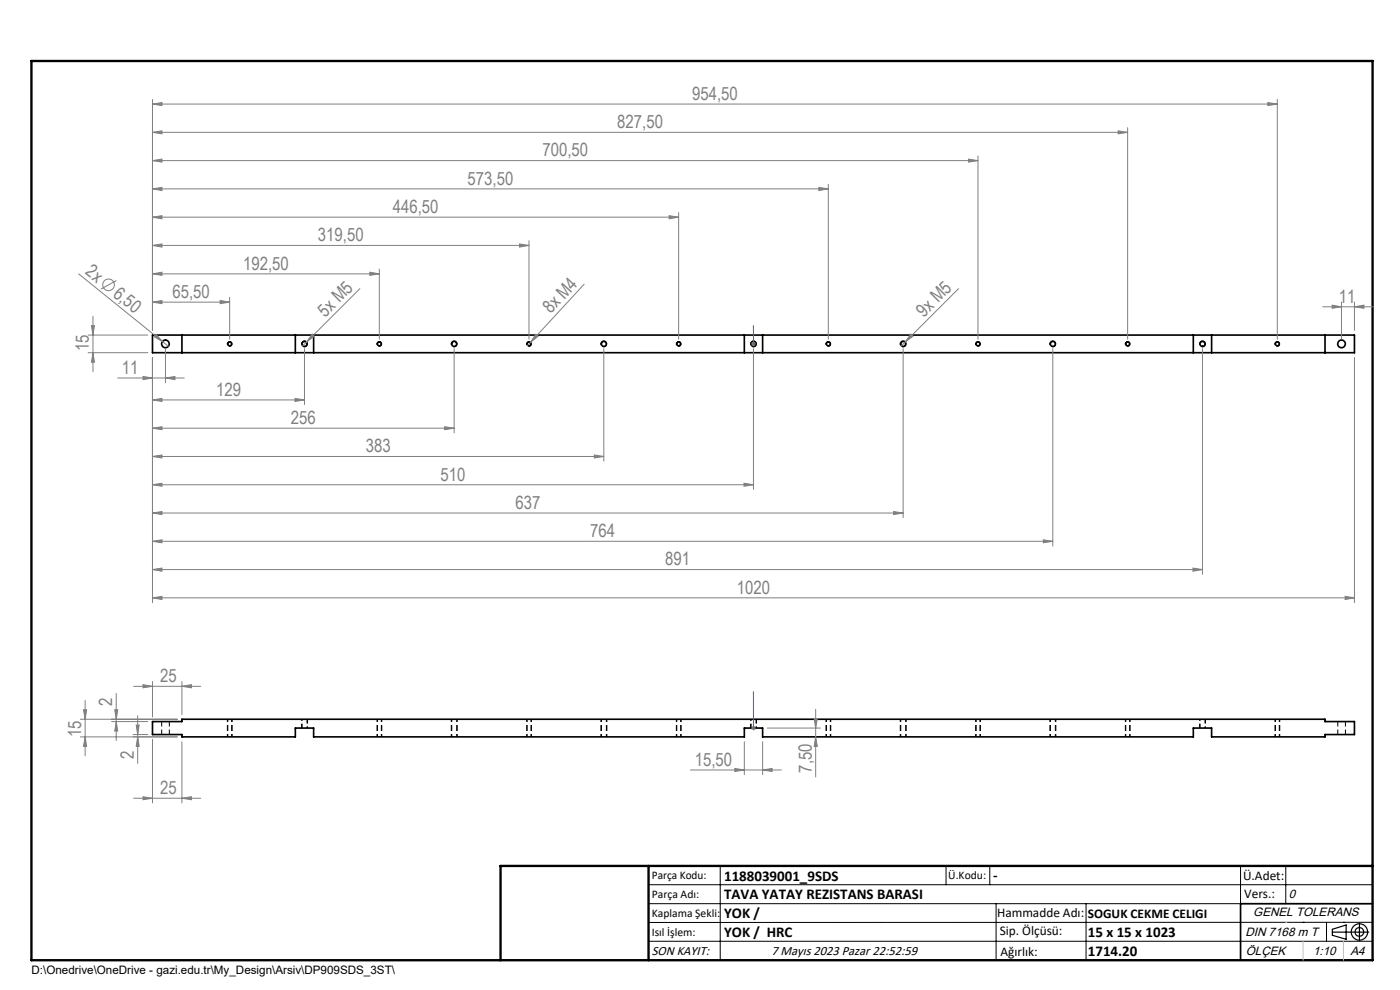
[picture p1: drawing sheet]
<svg xmlns="http://www.w3.org/2000/svg" width="297mm" height="210mm" viewBox="0 0 297 210" stroke-linecap="round" stroke-linejoin="round" font-family="sans-serif">
<path d="M34.3 153.1v2.7M35.9 155.8v-2.7M283.8 153.1v2.7M285.4 155.8v-2.7" fill="none" stroke="#000" stroke-width=".21" stroke-dasharray="1.3 .6" stroke-dashoffset=".2" stroke-linecap="butt"/>
<g fill="none" stroke="#000" stroke-width=".21" stroke-dasharray="1.3 .6" stroke-dashoffset=".7" stroke-linecap="butt">
<path d="M48.2 152.6v3.7M48.3 152.6v3.7M49.2 156.3v-3.7M80 152.6v3.7M80.1 152.6v3.7M80.9 156.3v-3.7M81 156.3v-3.7M95.7 152.6v3.7M95.8 152.6v3.7M96.9 156.3v-3.7M97 156.3v-3.7M111.7 152.6v3.7"/>
<path d="M111.8 152.6v3.7M112.7 156.3v-3.7M127.5 152.6v3.7M127.6 152.6v3.7M128.6 156.3v-3.7M128.7 156.3v-3.7M143.5 152.6v3.7M143.6 152.6v3.7M144.4 156.3v-3.7M144.5 156.3v-3.7M175.2 152.6v3.7M175.3 152.6v3.7"/>
<path d="M176.2 156.3v-3.7M191 152.6v3.7M191.1 152.6v3.7M192.1 156.3v-3.7M192.2 156.3v-3.7M207 152.6v3.7M207.1 152.6v3.7M207.9 156.3v-3.7M208 156.3v-3.7M222.7 152.6v3.7M222.8 152.6v3.7M223.9 156.3v-3.7"/>
<path d="M224 156.3v-3.7M238.7 152.6v3.7M238.8 152.6v3.7M239.7 156.3v-3.7M270.5 152.6v3.7M270.6 152.6v3.7M271.4 156.3v-3.7M271.5 156.3v-3.7"/>
</g>
<path d="M64 152.6v1.8M64.1 152.6v1.8M65.1 154.4v-1.8M65.2 154.4v-1.8M159.2 152.6v1.8M159.3 152.6v1.8M160.4 154.4v-1.8M160.5 154.4v-1.8M254.5 152.6v1.8M254.6 152.6v1.8M255.6 154.4v-1.8M255.7 154.4v-1.8" fill="none" stroke="#000" stroke-width=".21" stroke-dasharray="1.3 .6" stroke-dashoffset=".9" stroke-linecap="butt"/>
<g fill="none" stroke="#000" stroke-width=".35">
<path d="M32.3 71.1h255v3.7h-255zM38.6 71.1v3.7M62.7 71.1v3.7M66.5 71.1v3.7M157.9 71.1v3.7M161.8 71.1v3.7M253.2 71.1v3.7M257 71.1v3.7M281.1 71.1v3.7M32.3 153.1h6.3v-.5h242.5v.5h6.2v2.7h-6.2v.5h-24.1v-1.9h-3.8v1.9h-91.4v-1.9h-3.9v1.9h-91.4v-1.9h-3.8v1.9h-24.1v-.5h-6.3zM291.2 191.7h-28v12"/>
<circle cx="35.1" cy="72.9" r=".81"/>
<circle cx="48.7" cy="72.9" r=".42"/>
<circle cx="64.6" cy="72.9" r=".53"/>
<circle cx="80.5" cy="72.9" r=".42"/>
<circle cx="96.4" cy="73" r=".54"/>
<circle cx="112.2" cy="72.9" r=".42"/>
<circle cx="128.1" cy="73" r=".54"/>
<circle cx="144" cy="72.9" r=".42"/>
<circle cx="159.9" cy="72.9" r=".53"/>
<circle cx="175.7" cy="72.9" r=".42"/>
<circle cx="191.6" cy="73" r=".54"/>
<circle cx="207.5" cy="72.9" r=".42"/>
<circle cx="223.4" cy="73" r=".54"/>
<circle cx="239.2" cy="72.9" r=".42"/>
<circle cx="255.1" cy="73" r=".52"/>
<circle cx="271" cy="72.9" r=".42"/>
<circle cx="284.6" cy="72.9" r=".81"/>
</g>
<g fill="none" stroke="#808080" stroke-width=".21">
<path d="M32.3 34.1l2.1-.3v.6zM32.3 28.1l2.1-.3v.6zM32.3 22.1l2.1-.3v.6zM32.3 21.1v49M32.3 34.1h175.2M32.3 28.1h206.9M32.3 22.1h238.7M173.7 39.7l2 .4-2 .3zM175.7 39.1v32.9M205.5 33.8l2 .3-2 .3zM207.5 33.1v38.9M237.2 27.8l2 .3-2 .3z"/>
<path d="M239.2 27.1v44.9M269 21.8l2 .3-2 .3zM271 21.1v50.9M16.7 58.1l19 15.4M24.7 59.5l-3.3 1.8M32.3 58.1l2.1-.4v.7zM32.3 52.1l2.1-.4v.7zM32.3 46.1l2.1-.4v.7zM32.3 40.1l2.1-.4v.7zM32.3 58.1h48.2M32.3 52.1h79.9M32.3 46.1h111.7"/>
<path d="M32.3 40.1h143.4M78.5 57.7l2 .4-2 .3zM80.5 57.1v14.9M110.2 51.7l2 .4-2 .3zM112.2 51.1v20.9M142 45.7l2 .4-2 .3zM144 45.1v26.9M18.7 74.8h12.7M18.7 71.1h12.7M19.4 69.1h.6l-.3 2zM19.7 67.1v11.7M19.7 74.8l.3 2h-.6z"/>
<path d="M30.3 79.9l2 .3-2 .3zM32.3 75.8v52M32.3 64.1l2.1-.4v.7zM32.3 64.1h16.4M33.1 70.9l1.4 1.6-1.8-1.1zM35.1 74v7.2M46.7 63.7l2 .4-2 .3zM48.7 63.1v8.9M64.6 74v11.8M66.2 70.9l.5 .4-1.6 1.2zM76.3 61.2l-12.1 12.2M96.3 74v17.8"/>
<path d="M112.6 72.6l-.7 .7M113.7 70.9l.5 .4-1.6 1.3zM123.9 60.3l-11.3 12.3M128.1 74v23.8M159.3 72.9h1M159.5 72.6l.7 .7M159.8 74v29.8M159.8 72.5v.9M160.2 72.6l-.7 .7M191.6 74v35.8M193.2 70.9l.5 .4-1.6 1.2zM203.3 61.2l-12.1 12.2"/>
<path d="M223.3 74v41.8M255.1 74v47.8M280.6 65.1h10.8M282.6 64.7l2 .4-2 .3zM284.6 64.1v7.9M287.3 65.1l2-.4v.7zM287.3 64.1v6M287.3 75.8v52M25 80.2h14.1M32.3 84.8l2.1-.3v.7zM32.3 90.8l2.1-.3v.6zM32.3 96.8l2.1-.3v.6z"/>
<path d="M32.3 84.8h32.3M32.3 90.8h64M32.3 96.8h95.8M35.1 80.2l2-.3v.6zM62.6 84.5l2 .3-2 .4zM94.3 90.5l2 .3-2 .3zM126.1 96.5l2 .3-2 .3zM32.3 102.8l2.1-.3v.6zM32.3 108.8l2.1-.3v.6zM32.3 114.8l2.1-.3v.6zM32.3 102.8h127.5M32.3 108.8h159.3"/>
<path d="M32.3 114.8h191M157.8 102.5l2 .3-2 .3zM189.6 108.5l2 .3-2 .3zM221.3 114.5l2 .3-2 .3zM32.3 120.8l2.1-.3v.7zM32.3 126.8l2.1-.3v.7zM32.3 120.8h222.8M32.3 126.8h255M253.1 120.5l2 .3-2 .4zM285.4 126.5l1.9 .3-1.9 .4zM17 156.3h20.6M17 152.6h20.6"/>
<path d="M17.7 150.6h.7l-.3 2zM18.1 148.6v11.7M18.1 156.3l.3 2h-.7zM23.7 153.1h7.7M24.3 150.6h.7l-.3 2zM24.7 147.1v10M24.7 153.1l.3 2h-.7zM28.2 155.8h3.2M28.3 145.6h14.3M28.9 153.8h.6l-.3 2zM29.2 151.8v10.1M29.2 156.3l.3 2h-.6z"/>
<path d="M30.3 145.2l2 .4-2 .3zM32.3 144.6v7.5M32.3 156.8v13.5M38.6 145.6l2-.4v.7zM38.6 144.6v7M38.6 157.3v13M157.9 157.3v7M159.3 154.4h1M159.5 154.1l.7 .7M159.8 153.9v1M160.2 154.1l-.7 .7M161.8 157.3v7"/>
<path d="M162.8 154.4h11.3M172.7 152.4h.7l-.4 2zM173 150.5v14.3M173 156.3l.4 2h-.7zM28.3 169.3h14.3M30.3 169l2 .3-2 .3zM38.6 169.3l2-.3v.6zM146.5 163.3h19.3M155.9 163l2 .3-2 .3zM161.8 163.3l2-.3v.6z"/>
<circle cx="23" cy="60.4" r="1.23"/>
</g>
<g fill="none" stroke="#000" stroke-width=".21">
<path d="M48.2 73.1a.51 .51 0 0 1 .5-.7 .51 .51 0 0 1 .5 .6 .51 .51 0 0 1-.6 .4M64 73.1a.61 .61 0 0 1 .5-.8 .61 .61 0 0 1 .7 .7 .61 .61 0 0 1-.8 .5M80 73.1a.51 .51 0 0 1 .4-.7 .51 .51 0 0 1 .6 .6 .51 .51 0 0 1-.7 .4M95.7 73.1a.61 .61 0 0 1 .6-.8 .61 .61 0 0 1 .6 .7 .61 .61 0 0 1-.7 .5M111.7 73.1a.51 .51 0 0 1 .5-.7 .51 .51 0 0 1 .5 .6 .51 .51 0 0 1-.6 .4M127.5 73.1a.61 .61 0 0 1 .5-.8 .61 .61 0 0 1 .7 .7 .61 .61 0 0 1-.8 .5M143.5 73.1a.51 .51 0 0 1 .4-.7 .51 .51 0 0 1 .6 .6 .51 .51 0 0 1-.7 .4M159.2 73.1a.61 .61 0 0 1 .6-.8 .61 .61 0 0 1 .6 .7 .61 .61 0 0 1-.7 .5M175.2 73.1a.51 .51 0 0 1 .5-.7 .51 .51 0 0 1 .5 .6 .51 .51 0 0 1-.6 .4M191 73.1a.61 .61 0 0 1 .5-.8 .61 .61 0 0 1 .7 .7 .61 .61 0 0 1-.8 .5M207 73.1a.51 .51 0 0 1 .4-.7 .51 .51 0 0 1 .6 .6 .51 .51 0 0 1-.7 .4M222.7 73.1a.61 .61 0 0 1 .6-.8 .61 .61 0 0 1 .6 .7 .61 .61 0 0 1-.7 .5"/>
<path d="M238.7 73.1a.51 .51 0 0 1 .5-.7 .51 .51 0 0 1 .5 .6 .51 .51 0 0 1-.6 .4M254.5 73.1a.61 .61 0 0 1 .5-.8 .61 .61 0 0 1 .7 .7 .61 .61 0 0 1-.8 .5M270.5 73.1a.51 .51 0 0 1 .4-.7 .51 .51 0 0 1 .6 .6 .51 .51 0 0 1-.7 .4M137.6 187.7h153.6M137.6 191.7h153.6M137.6 199.7h153.6M152.8 183.7v20M200.7 183.7v4M210 183.7v4M211.3 191.7v12M230.4 191.7v12M263.2 183.7v20"/>
<path d="M272.8 183.7v8M276.4 195.6h.1M281.4 195.6v4.1M285 195.6h.1M291.2 195.6l-153.6 .1"/>
</g>
<g fill="none" stroke="#000" stroke-width=".25">
<path d="M282.6 197.7h7.8M282.6 197.1l3-.9v3l-3-.8zM288.4 195.8v3.8M106.2 203.7h185"/>
<circle cx="288.4" cy="197.7" r="1.74"/>
<circle cx="288.4" cy="197.7" r=".93"/>
</g>
<path d="M159.8 69.1v.4v-.4M159.8 72.8v.3zM159.8 72.9h.1M159.8 69.1v3.8M159.8 154.3v.2zM159.8 146.7v.4v-.4M159.8 154.4h.1M159.8 146.7v7.7" fill="none" stroke="#00f" stroke-width=".21"/>
<path d="M6.7 12.9h284.5v190.8h-284.5zM137.6 183.7v20M291.2 183.7h-185v20" fill="none" stroke="#000" stroke-width=".5"/>
<path d="M276.4 199.7v4M285 199.7v4" fill="none" stroke="#c0c0c0" stroke-width=".21"/>
<path d="M272.8 195.6h.1" fill="none" stroke="#c0c0c0" stroke-width=".25"/>
<g fill="#00f">
<path d="M159.8 154.3v.2zM159.8 146.7v.4z"/>
<path d="M159.8 69.1v.4zM159.8 72.8v.3z"/>
</g>
<g fill="#808080">
<path d="M33.1 70.9l1.4 1.6-1.8-1.1z"/>
<path d="M66.2 70.9l.5 .4-1.6 1.2z"/>
<path d="M193.2 70.9l.5 .4-1.6 1.2z"/>
<path d="M113.7 70.9l.5 .4-1.6 1.3z"/>
<path d="M38.6 169.3l2-.3v.6zM30.3 169l2 .3-2 .3zM38.6 145.6l2-.4v.7zM30.3 145.2l2 .4-2 .3zM35.1 80.2l2-.3v.6zM30.3 79.9l2 .3-2 .3z"/>
<path d="M155.9 163l2 .3-2 .3zM161.8 163.3l2-.3v.6zM32.3 64.1l2.1-.4v.7zM46.7 63.7l2 .4-2 .3zM32.3 58.1l2.1-.4v.7zM78.5 57.7l2 .4-2 .3zM32.3 52.1l2.1-.4v.7zM110.2 51.7l2 .4-2 .3zM32.3 46.1l2.1-.4v.7zM142 45.7l2 .4-2 .3zM32.3 40.1l2.1-.4v.7zM173.7 39.7l2 .4-2 .3zM32.3 34.1l2.1-.3v.6zM205.5 33.8l2 .3-2 .3zM32.3 28.1l2.1-.3v.6zM237.2 27.8l2 .3-2 .3zM32.3 22.1l2.1-.3v.6zM269 21.8l2 .3-2 .3zM282.6 64.7l2 .4-2 .3zM287.3 65.1l2-.4v.7zM32.3 84.8l2.1-.3v.7zM62.6 84.5l2 .3-2 .4zM32.3 90.8l2.1-.3v.6zM94.3 90.5l2 .3-2 .3zM32.3 96.8l2.1-.3v.6zM126.1 96.5l2 .3-2 .3zM32.3 102.8l2.1-.3v.6zM157.8 102.5l2 .3-2 .3zM32.3 108.8l2.1-.3v.6zM189.6 108.5l2 .3-2 .3zM32.3 114.8l2.1-.3v.6zM221.3 114.5l2 .3-2 .3zM32.3 120.8l2.1-.3v.7zM253.1 120.5l2 .3-2 .4zM32.3 126.8l2.1-.3v.7zM285.4 126.5l1.9 .3-1.9 .4z"/>
<path d="M29.2 156.3l.3 2h-.6zM28.9 153.8h.6l-.3 2z"/>
<path d="M18.1 156.3l.3 2h-.7zM17.7 150.6h.7l-.3 2zM24.7 153.1l.3 2h-.7zM24.3 150.6h.7l-.3 2zM19.7 74.8l.3 2h-.6zM19.4 69.1h.6l-.3 2z"/>
<path d="M172.7 152.4h.7l-.4 2zM173 156.3l.4 2h-.7z"/>
</g>
<g font-size="3.9" fill="#808080">
<text x="146.8" y="21.2">954,50</text>
<text x="130.9" y="27.2">827,50</text>
<text x="115.1" y="33.2">700,50</text>
<text x="99.2" y="39.2">573,50</text>
<text x="83.3" y="45.2">446,50</text>
<text x="67.4" y="51.2">319,50</text>
<text x="17.9" y="58" transform="rotate(39 17.9 58)">2x</text>
<text x="51.6" y="57.2">192,50</text>
<text x="23.8" y="62.7" transform="rotate(39 23.8 62.7)">6,50</text>
<text x="36.6" y="63.2">65,50</text>
<text x="284" y="64.2">11</text>
<text x="69" y="67.4" transform="rotate(-45 69 67.4)">5x M5</text>
<text x="116.9" y="66.7" transform="rotate(-47 116.9 66.7)">8x M4</text>
<text x="196" y="67.4" transform="rotate(-45 196 67.4)">9x M5</text>
<text x="18.9" y="74.5" transform="rotate(-90 18.9 74.5)">15</text>
<text x="25.9" y="79.3">11</text>
<text x="45.8" y="83.9">129</text>
<text x="61.7" y="89.9">256</text>
<text x="77.6" y="95.9">383</text>
<text x="93.5" y="101.9">510</text>
<text x="109.3" y="107.9">637</text>
<text x="125.2" y="113.9">764</text>
<text x="141.1" y="119.9">891</text>
<text x="156.3" y="125.9">1020</text>
<text x="23.8" y="149.7" transform="rotate(-90 23.8 149.7)">2</text>
<text x="34" y="144.7">25</text>
<text x="17.2" y="156.4" transform="rotate(-90 17.2 156.4)">15</text>
<text x="28.4" y="161" transform="rotate(-90 28.4 161)">2</text>
<text x="147.4" y="162.4">15,50</text>
<text x="172.2" y="163.9" transform="rotate(-90 172.2 163.9)">7,50</text>
<text x="34" y="168.4">25</text>
</g>
<g font-size="3.2">
<text x="153.6" y="186.8">1188039001_9SDS</text>
<text x="153.6" y="190.8">TAVA YATAY REZISTANS BARASI</text>
<text x="210.7" y="186.6">-</text>
<text x="153.6" y="194.8">YOK /</text>
<text x="153.6" y="198.8">YOK / HRC</text>
<text x="230.8" y="198.7">15 x 15 x 1023</text>
<text x="230.8" y="202.8">1714.20</text>
</g>
<g font-size="2.8">
<text x="263.7" y="186.7">Ü.Adet:</text>
<text x="263.9" y="190.5">Vers.:</text>
<text x="211.5" y="194.5">Hammadde Adı:</text>
<text x="230.8" y="194.7">SOGUK CEKME CELIGI</text>
<text x="138.3" y="202.6">SON KAYIT:</text>
<text x="163.7" y="202.6">7 Mayıs 2023 Pazar 22:52:59</text>
<text x="212.1" y="198.4">Sip. Ölçüsü:</text>
<text x="212.2" y="202.7">Ağırlık:</text>
</g>
<g font-size="2.6">
<text x="273.4" y="190.4">0</text>
<text x="265.9" y="194.4">GENEL TOLERANS</text>
<text x="264.2" y="198.5">DIN 7168 m T</text>
<text x="264.3" y="202.6">ÖLÇEK</text>
<text x="278.5" y="202.6">1:10</text>
<text x="286.5" y="202.6">A4</text>
</g>
<g font-size="2.5">
<text x="138.3" y="186.4">Parça Kodu:</text>
<text x="138.3" y="190.5">Parça Adı:</text>
<text x="201.2" y="186.5">Ü.Kodu:</text>
<text x="138.3" y="194.5">Kaplama Şekli:</text>
<text x="138.3" y="198.6">Isıl İşlem:</text>
<text x="6.7" y="206.7">D:\Onedrive\OneDrive - gazi.edu.tr\My_Design\Arsiv\DP909SDS_3ST\</text>
</g>
</svg>
